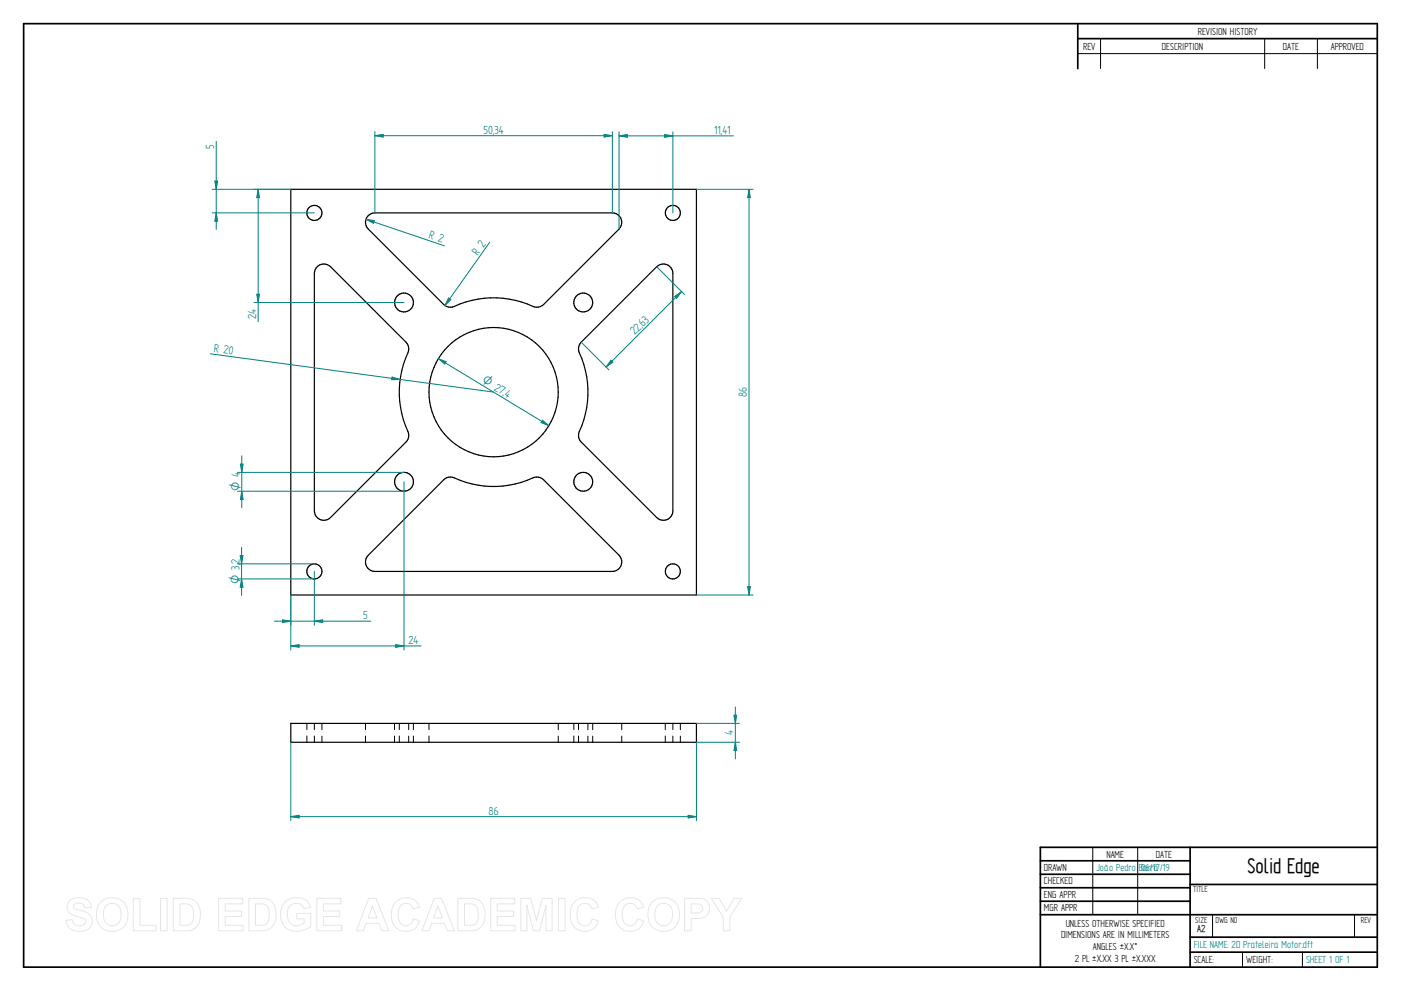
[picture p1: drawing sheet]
<svg xmlns="http://www.w3.org/2000/svg" width="594mm" height="420mm" viewBox="0 0 594 420" stroke-linecap="round" stroke-linejoin="round" font-family="sans-serif">
<g fill="none" stroke="#000" stroke-width=".72">
<path d="M10 10h574v400h-574zM457 10v19.1M457 16.4h127M504.6 359.2v50.8M584 359.2h-142.9v50.8M441.1 365h63.5M441.1 370.7h63.5M441.1 376.4h63.5M504.6 375h79.4M441.1 382.1h63.5M441.1 387.8h142.9M504.6 397.3h79.4"/>
<path d="M504.6 403.7h79.4"/>
</g>
<g fill="none" stroke="#000" stroke-width=".42">
<path d="M466.7 16.4v12.7M536.3 16.4v12.7M558.6 16.4v12.7M457 22.7h127M130.1 306.7v2.6M130.1 312v2.7M133.3 306.7v2.6M133.3 312v2.7M136.5 306.7v2.7M136.5 312.1v2.6M155 306.7v2.6M155 312v2.7"/>
<path d="M167.3 306.7v2.6M167.3 312v2.7M169.3 306.7v2.6M169.3 312v2.7M173.3 306.7v2.7M173.3 312.1v2.6M175.3 306.7v2.7M175.3 312.1v2.6M181.9 306.7v2.6M181.9 312v2.7M236.7 306.7v2.7M236.7 312.1v2.6"/>
<path d="M243.3 306.7v2.6M243.3 312v2.7M245.3 306.7v2.6M245.3 312v2.7M249.3 306.7v2.7M249.3 312.1v2.6M251.3 306.7v2.7M251.3 312.1v2.6M263.6 306.7v2.7M263.6 312.1v2.6M282.1 306.7v2.6M282.1 312v2.7"/>
<path d="M285.3 306.7v2.7M285.3 312.1v2.6M288.5 306.7v2.7M288.5 312.1v2.6M463.4 359.2v28.6M482.4 359.2v28.6M514.2 387.9v9.4M574.4 387.9v9.4M526.9 403.7v6.3M552.3 403.7v6.3"/>
</g>
<g fill="none" stroke="#000" stroke-width=".51">
<path d="M123.3 80.3h172v172h-172zM155.9 91.7a4.1 4.1 0 0 1 3.1-1.4h100.7a4 4 0 0 1 3.7 2.4 4 4 0 0 1-.9 4.4l-32.6 32.5a5.6 5.6 0 0 1-6.3-.7 40.5 40.5 0 0 0-31.7 1.3 4 4 0 0 1-3.7-1.1l-32-32a4 4 0 0 1-.3-5.4zM134.7 112.9a4 4 0 0 1 5.5 .2l32 32a4.1 4.1 0 0 1 .8 4.5 40.2 40.2 0 0 0 .2 34.1 4 4 0 0 1-1 3.7l-32 32a4 4 0 0 1-4.4 .9 4 4 0 0 1-2.5-3.7v-100.7a4.1 4.1 0 0 1 1.4-3zM278.5 113.1a4 4 0 0 1 4.3-.9 4 4 0 0 1 2.5 3.7v100.7a4 4 0 0 1-2.5 3.7 4 4 0 0 1-4.3-.9l-32.6-32.6a5.6 5.6 0 0 1 .8-6.3 40.5 40.5 0 0 0-1.3-31.7 4.1 4.1 0 0 1 1.1-3.7zM188.2 203.4a4 4 0 0 1 4.5-.8 40.2 40.2 0 0 0 34-.2 4.1 4.1 0 0 1 3.8 1l32 32a4 4 0 0 1 .8 4.4 4 4 0 0 1-3.6 2.5h-100.7a4 4 0 0 1-3.7-2.5 4 4 0 0 1 .9-4.4zM123.3 306.7h172v8h-172z"/>
<circle cx="133.3" cy="90.3" r="3.2"/>
<circle cx="285.3" cy="90.3" r="3.2"/>
<circle cx="171.3" cy="128.2" r="4"/>
<circle cx="247.3" cy="128.2" r="4"/>
<circle cx="209.3" cy="166.3" r="27.4"/>
<circle cx="171.3" cy="204.3" r="4"/>
<circle cx="247.3" cy="204.2" r="4"/>
<circle cx="133.3" cy="242.3" r="3.2"/>
<circle cx="285.3" cy="242.3" r="3.2"/>
</g>
<path d="M295.3 80.3h24.1M317.6 80.3l.6 3.5h-1.2zM295.3 252.3h24.1" fill="none" stroke="#008080" stroke-width=".42"/>
<path d="M317.6 80.3l.6 3.5h-1.2z" fill="#008080"/>
<path d="M317 248.8h1.2l-.6 3.5z" fill="none" stroke="#008080" stroke-width=".42"/>
<path d="M317 248.8h1.2l-.6 3.5z" fill="#008080"/>
<path d="M317.6 80.3v172M123.3 314.7v33.3M295.3 314.7v33.3M123.3 346.2l3.5-.5v1.1z" fill="none" stroke="#008080" stroke-width=".42"/>
<path d="M123.3 346.2l3.5-.5v1.1z" fill="#008080"/>
<path d="M291.8 345.7l3.5 .5-3.5 .6z" fill="none" stroke="#008080" stroke-width=".42"/>
<path d="M291.8 345.7l3.5 .5-3.5 .6z" fill="#008080"/>
<path d="M295.3 306.7h18.3M295.3 314.7h18.3M311.2 303.2h1.2l-.6 3.5zM123.3 346.2h172" fill="none" stroke="#008080" stroke-width=".42"/>
<path d="M311.2 303.2h1.2l-.6 3.5z" fill="#008080"/>
<path d="M311.8 314.7l.6 3.5h-1.2z" fill="none" stroke="#008080" stroke-width=".42"/>
<path d="M311.8 314.7l.6 3.5h-1.2z" fill="#008080"/>
<path d="M185.9 152.1l46.8 28.4M230 178.2l2.7 2.3-3.3-1.3zM311.8 299.7v22" fill="none" stroke="#008080" stroke-width=".42"/>
<path d="M230 178.2l2.7 2.3-3.3-1.3z" fill="#008080"/>
<path d="M185.9 152.1l3.3 1.3-.6 .9z" fill="none" stroke="#008080" stroke-width=".42"/>
<path d="M185.9 152.1l3.3 1.3-.6 .9z" fill="#008080"/>
<path d="M100.7 239.1h32.6M101.8 235.5h1.2l-.6 3.6zM100.7 245.4h32.6" fill="none" stroke="#008080" stroke-width=".42"/>
<path d="M101.8 235.5h1.2l-.6 3.6z" fill="#008080"/>
<path d="M102.4 245.4l.6 3.6h-1.2z" fill="none" stroke="#008080" stroke-width=".42"/>
<path d="M102.4 245.4l.6 3.6h-1.2z" fill="#008080"/>
<path d="M101.9 196.8h1.2l-.6 3.5zM100.7 200.3h70.6M100.7 208.3h70.6M102.4 232.1v20.4" fill="none" stroke="#008080" stroke-width=".42"/>
<path d="M101.9 196.8h1.2l-.6 3.5z" fill="#008080"/>
<path d="M102.5 208.3l.6 3.5h-1.2z" fill="none" stroke="#008080" stroke-width=".42"/>
<path d="M102.5 208.3l.6 3.5h-1.2z" fill="#008080"/>
<path d="M89.1 150l120.2 16.2M166.3 159.9l3.4 1-3.6 .1zM102.5 193.3v22" fill="none" stroke="#008080" stroke-width=".42"/>
<path d="M166.3 159.9l3.4 1-3.6 .1z" fill="#008080"/>
<path d="M262.5 55.9v41.2M281.8 57l3.5 .6-3.5 .6zM285.3 55.9v34.4" fill="none" stroke="#008080" stroke-width=".42"/>
<path d="M281.8 57l3.5 .6-3.5 .6z" fill="#008080"/>
<path d="M262.5 57.6l3.5-.6v1.2z" fill="none" stroke="#008080" stroke-width=".42"/>
<path d="M262.5 57.6l3.5-.6v1.2z" fill="#008080"/>
<path d="M159 55.8v34.5M159 57.5l3.5-.5v1.1zM259.7 55.8v34.5M262.5 57.6h48.5" fill="none" stroke="#008080" stroke-width=".42"/>
<path d="M159 57.5l3.5-.5v1.1z" fill="#008080"/>
<path d="M256.2 57l3.5 .5-3.5 .6z" fill="none" stroke="#008080" stroke-width=".42"/>
<path d="M256.2 57l3.5 .5-3.5 .6z" fill="#008080"/>
<path d="M159 57.5h100.7M155.2 93l33.3 11.2M155.2 93l3.5 .6-.4 1.1z" fill="none" stroke="#008080" stroke-width=".42"/>
<path d="M155.2 93l3.5 .6-.4 1.1z" fill="#008080"/>
<path d="M207.6 102.7l-18.9 26.8M190.2 126.3l1 .7-2.5 2.5z" fill="none" stroke="#008080" stroke-width=".42"/>
<path d="M190.2 126.3l1 .7-2.5 2.5z" fill="#008080"/>
<path d="M278.5 113.1l11.7 11.7M246.5 145.1l11.7 11.7M259.1 152.7l.8 .8-2.9 2.1z" fill="none" stroke="#008080" stroke-width=".42"/>
<path d="M259.1 152.7l.8 .8-2.9 2.1z" fill="#008080"/>
<path d="M286.1 125.7l2.9-2.1-2.1 2.9z" fill="none" stroke="#008080" stroke-width=".42"/>
<path d="M286.1 125.7l2.9-2.1-2.1 2.9z" fill="#008080"/>
<path d="M91.1 76.8h1.2l-.6 3.5zM90 80.3h33.3M90 90.3h43.3M289 123.6l-32 32" fill="none" stroke="#008080" stroke-width=".42"/>
<path d="M91.1 76.8h1.2l-.6 3.5z" fill="#008080"/>
<path d="M91.7 90.3l.6 3.5h-1.2z" fill="none" stroke="#008080" stroke-width=".42"/>
<path d="M91.7 90.3l.6 3.5h-1.2z" fill="#008080"/>
<path d="M91.7 59.9v37.4M107.7 80.3h15.6M109.5 80.3l.5 3.5h-1.1zM107.7 128.3h63.6" fill="none" stroke="#008080" stroke-width=".42"/>
<path d="M109.5 80.3l.5 3.5h-1.1z" fill="#008080"/>
<path d="M108.9 124.8h1.1l-.5 3.5z" fill="none" stroke="#008080" stroke-width=".42"/>
<path d="M108.9 124.8h1.1l-.5 3.5z" fill="#008080"/>
<path d="M109.5 80.3v56.1M171.3 204.3v71.3M123.3 252.3v23.3M167.8 273.3l3.5 .6-3.5 .5z" fill="none" stroke="#008080" stroke-width=".42"/>
<path d="M167.8 273.3l3.5 .6-3.5 .5z" fill="#008080"/>
<path d="M123.3 273.9l3.5-.6v1.1z" fill="none" stroke="#008080" stroke-width=".42"/>
<path d="M123.3 273.9l3.5-.6v1.1z" fill="#008080"/>
<path d="M123.3 252.3v12.8M133.3 242.3v22.8M123.3 273.9h55.3M133.3 263.4l3.5-.6v1.1z" fill="none" stroke="#008080" stroke-width=".42"/>
<path d="M133.3 263.4l3.5-.6v1.1z" fill="#008080"/>
<path d="M119.8 262.8l3.5 .6-3.5 .5z" fill="none" stroke="#008080" stroke-width=".42"/>
<path d="M119.8 262.8l3.5 .6-3.5 .5z" fill="#008080"/>
<path d="M116.3 263.4h40.9" fill="none" stroke="#008080" stroke-width=".42"/>
<g fill="none" stroke="#e6e6e6" stroke-width=".42">
<path d="M29.6 381.8a6.5 6.5 0 0 1 8.5 .8l.6 2.2-2.8 .1a2.7 2.7 0 0 0-2.1-2 2.7 2.7 0 0 0-2.7 1.1 1.87 1.87 0 0 0 2.2 1.8l1.4 .4a4.4 4.4 0 0 1 4 6.2 6.4 6.4 0 0 1-9.1 1.3l-1.2-1.8-.5-1.7 2.7-.3a2.94 2.94 0 0 0 2.6 2.6 2.94 2.94 0 0 0 3.1-1.9 2.67 2.67 0 0 0-2.9-1.8 4.9 4.9 0 0 1-5-4.3l.4-1.6zM42.8 382.4a6.9 6.9 0 0 1 8.3-.8 6.9 6.9 0 0 1 3 7.7 6.7 6.7 0 0 1-8 5.5 6.7 6.7 0 0 1-5.1-8.3 6.1 6.1 0 0 1 1.8-4.1zM44.8 384.2a3.9 3.9 0 0 1 4.6-.8 3.9 3.9 0 0 1 2 4.3 3.8 3.8 0 0 1-1.9 4.3 3.8 3.8 0 0 1-4.6-.7 6.6 6.6 0 0 1-.1-7.1zM56.5 381h2.8v11.3h6.9v2.3h-9.7zM68.1 380.9h2.8v13.7h-2.8zM73.5 380.9h5a5.9 5.9 0 0 1 6.5 7 5.9 5.9 0 0 1-6.3 6.7h-5.2zM76.3 383.2h1.8a3.4 3.4 0 0 1 4 3.9v1.2a3.2 3.2 0 0 1-3.8 4h-2zM92.7 380.9h10.2v2.3h-7.4v3h6.9v2.4h-6.9v3.7h7.7v2.3h-10.5zM105.5 380.9h5.1a5.9 5.9 0 0 1 6.4 7 5.9 5.9 0 0 1-6.3 6.7h-5.2zM108.3 383.2h1.9a3.4 3.4 0 0 1 4 3.9v1.2a3.2 3.2 0 0 1-3.8 4h-2.1zM120.9 382.4a7.3 7.3 0 0 1 9.7 .1l1 2.2-2.7 .5a3.7 3.7 0 0 0-4.6-2 3.7 3.7 0 0 0-2.5 4.4 4.2 4.2 0 0 0 2.2 4.5 4.2 4.2 0 0 0 5-.8v-1.7h-3.2v-2.3h6v5.4a8.1 8.1 0 0 1-11.8-.8 8.3 8.3 0 0 1 .9-9.5zM134.4 380.9h10.2v2.3h-7.4v3h6.9v2.4h-6.9v3.7h7.6v2.3h-10.4z"/>
<path d="M156.4 380.9h3l5.5 13.7h-3l-1.2-3.1h-5.5l-1.1 3.1h-3zM157.9 384.1l1.9 5.1h-3.7zM167.7 382.5a6 6 0 0 1 10.2 2.1l-2.8 .7a3.2 3.2 0 0 0-3.9-2.2 3.2 3.2 0 0 0-2.4 3.8 4.6 4.6 0 0 0 2.5 5.5 3.2 3.2 0 0 0 4-2.8l2.6 .8a6.1 6.1 0 0 1-7.2 4.3 6.1 6.1 0 0 1-4.8-6.8 7.7 7.7 0 0 1 1.8-5.4zM184.1 380.9h3.1l5.5 13.7h-3l-1.2-3.1h-5.5l-1.1 3.1h-3zM185.7 384.1l1.9 5.1h-3.8zM194.2 380.9h5a5.9 5.9 0 0 1 6.5 7 5.9 5.9 0 0 1-6.3 6.7h-5.2zM197 383.2h1.8a3.4 3.4 0 0 1 4 3.9v1.2a3.2 3.2 0 0 1-3.8 4h-2zM208.1 380.9h10.2v2.3h-7.4v3h6.9v2.4h-6.9v3.7h7.6v2.3h-10.4zM220.8 380.9h4.2l2.5 9.3 2.4-9.3h4.2v13.7h-2.5l-.1-10.8-2.7 10.8h-2.7l-2.7-10.8v10.8h-2.6zM236.8 380.9h2.8v13.7h-2.8zM243.5 382.5a6 6 0 0 1 10.2 2.1l-2.8 .7a3.2 3.2 0 0 0-3.8-2.2 3.2 3.2 0 0 0-2.4 3.8 4.6 4.6 0 0 0 2.4 5.5 3.2 3.2 0 0 0 4-2.8l2.6 .8a6.1 6.1 0 0 1-7.2 4.3 6.1 6.1 0 0 1-4.7-6.8 7.7 7.7 0 0 1 1.7-5.4zM262.7 382.5a6 6 0 0 1 10.2 2.1l-2.7 .7a3.2 3.2 0 0 0-3.9-2.2 3.2 3.2 0 0 0-2.4 3.8 4.6 4.6 0 0 0 2.4 5.5 3.2 3.2 0 0 0 4-2.8l2.7 .8a6.1 6.1 0 0 1-7.2 4.3 6.1 6.1 0 0 1-4.8-6.8 7.7 7.7 0 0 1 1.7-5.4z"/>
<path d="M276.7 382.4a6.9 6.9 0 0 1 8.3-.8 6.9 6.9 0 0 1 3 7.7 6.7 6.7 0 0 1-8.1 5.5 6.7 6.7 0 0 1-5.1-8.3 6.1 6.1 0 0 1 1.9-4.1zM278.7 384.2a3.9 3.9 0 0 1 4.6-.8 3.9 3.9 0 0 1 1.9 4.3 3.8 3.8 0 0 1-1.8 4.3 3.8 3.8 0 0 1-4.7-.7 6.6 6.6 0 0 1 0-7.1zM290.3 380.9h5.2a4.4 4.4 0 0 1 5.4 4.3 4.4 4.4 0 0 1-5.4 4.2h-2.4v5.2h-2.8zM293.1 383.2h1.8a2.1 2.1 0 0 1 2.6 .6 2.1 2.1 0 0 1 0 2.6 3.4 3.4 0 0 1-2.9 .7h-1.5zM301.6 380.9h3.3l3.2 5.4 3.2-5.4h3.2l-5 7.9v5.8h-2.8v-5.8z"/>
</g>
<text font-size="10.1" x="529" y="370.2">Solid Edge</text>
<g font-size="5.6" fill="#008080">
<text x="205" y="56.7">50,34</text>
<text x="302.8" y="56.7">11,41</text>
<text x="90.8" y="63.2" transform="rotate(-90 90.8 63.2)">5</text>
<text x="181.6" y="101" transform="rotate(19 181.6 101)">R 2</text>
<text x="202.6" y="108.4" transform="rotate(-55 202.6 108.4)">R 2</text>
<text x="108.6" y="135.2" transform="rotate(-90 108.6 135.2)">24</text>
<text x="269.2" y="142.2" transform="rotate(-45 269.2 142.2)">22,</text>
<text x="272.7" y="138.6" transform="rotate(-45 272.7 138.6)">63</text>
<text x="90.5" y="149.3" transform="rotate(8 90.5 149.3)">R 20</text>
<text x="213.6" y="167.9" transform="rotate(31 213.6 167.9)">4</text>
<text x="316.7" y="168.4" transform="rotate(-90 316.7 168.4)">86</text>
<text x="154" y="262.5">5</text>
<text x="173.2" y="273">24</text>
<text x="310.9" y="311.7" transform="rotate(-90 310.9 311.7)">4</text>
<text x="207.1" y="345.4">86</text>
</g>
<g font-size="5.4" fill="#008080">
<text x="204.2" y="162.1" transform="rotate(31 204.2 162.1)">O 27,</text>
<text x="101.6" y="208.3" transform="rotate(-90 101.6 208.3)">O 4</text>
<text x="101.6" y="247.6" transform="rotate(-90 101.6 247.6)">O 3,2</text>
</g>
<g font-size="4.9">
<text x="507.9" y="14.7">REVISION HISTORY</text>
<text x="459.3" y="21">REV</text>
<text x="492.7" y="21">DESCRIPTION</text>
<text x="544" y="21">DATE</text>
<text x="564.3" y="21">APPROVED</text>
<text x="469.1" y="363.6">NAME</text>
<text x="490.1" y="363.6">DATE</text>
<text x="442.7" y="369.3">DRAWN</text>
<text x="442.7" y="375">CHECKED</text>
<text x="442.7" y="380.7">ENG APPR</text>
<text x="442.7" y="386.4">MGR APPR</text>
<text x="451.9" y="392.9">UNLESS OTHERWISE SPECIFIED</text>
<text x="449.9" y="397.9">DIMENSIONS ARE IN MILLIMETERS</text>
<text x="455.7" y="407.8">2 PL ±X.XX 3 PL ±X.XXX</text>
<text x="463.5" y="402.9">ANGLES ±X.X°</text>
<text x="506.2" y="408.3">SCALE:</text>
<text x="528.4" y="408.3">WEIGHT:</text>
</g>
<g font-size="4.9" fill="#008080">
<text x="464.9" y="369.3">João Pedro Barra</text>
<text x="483.9" y="369.3">06/17/19</text>
<text x="506.2" y="402">FILE NAME: 2D Prateleira Motor.dft</text>
<text x="553.8" y="408.4">SHEET 1 OF 1</text>
</g>
<text font-size="4.8" x="507.7" y="395.3">A2</text>
<g font-size="4.1">
<text x="505.9" y="378.3">TITLE</text>
<text x="506.9" y="391.1">SIZE</text>
<text x="515.4" y="391.1">DWG NO</text>
<text x="577" y="391.1">REV</text>
</g>
</svg>
